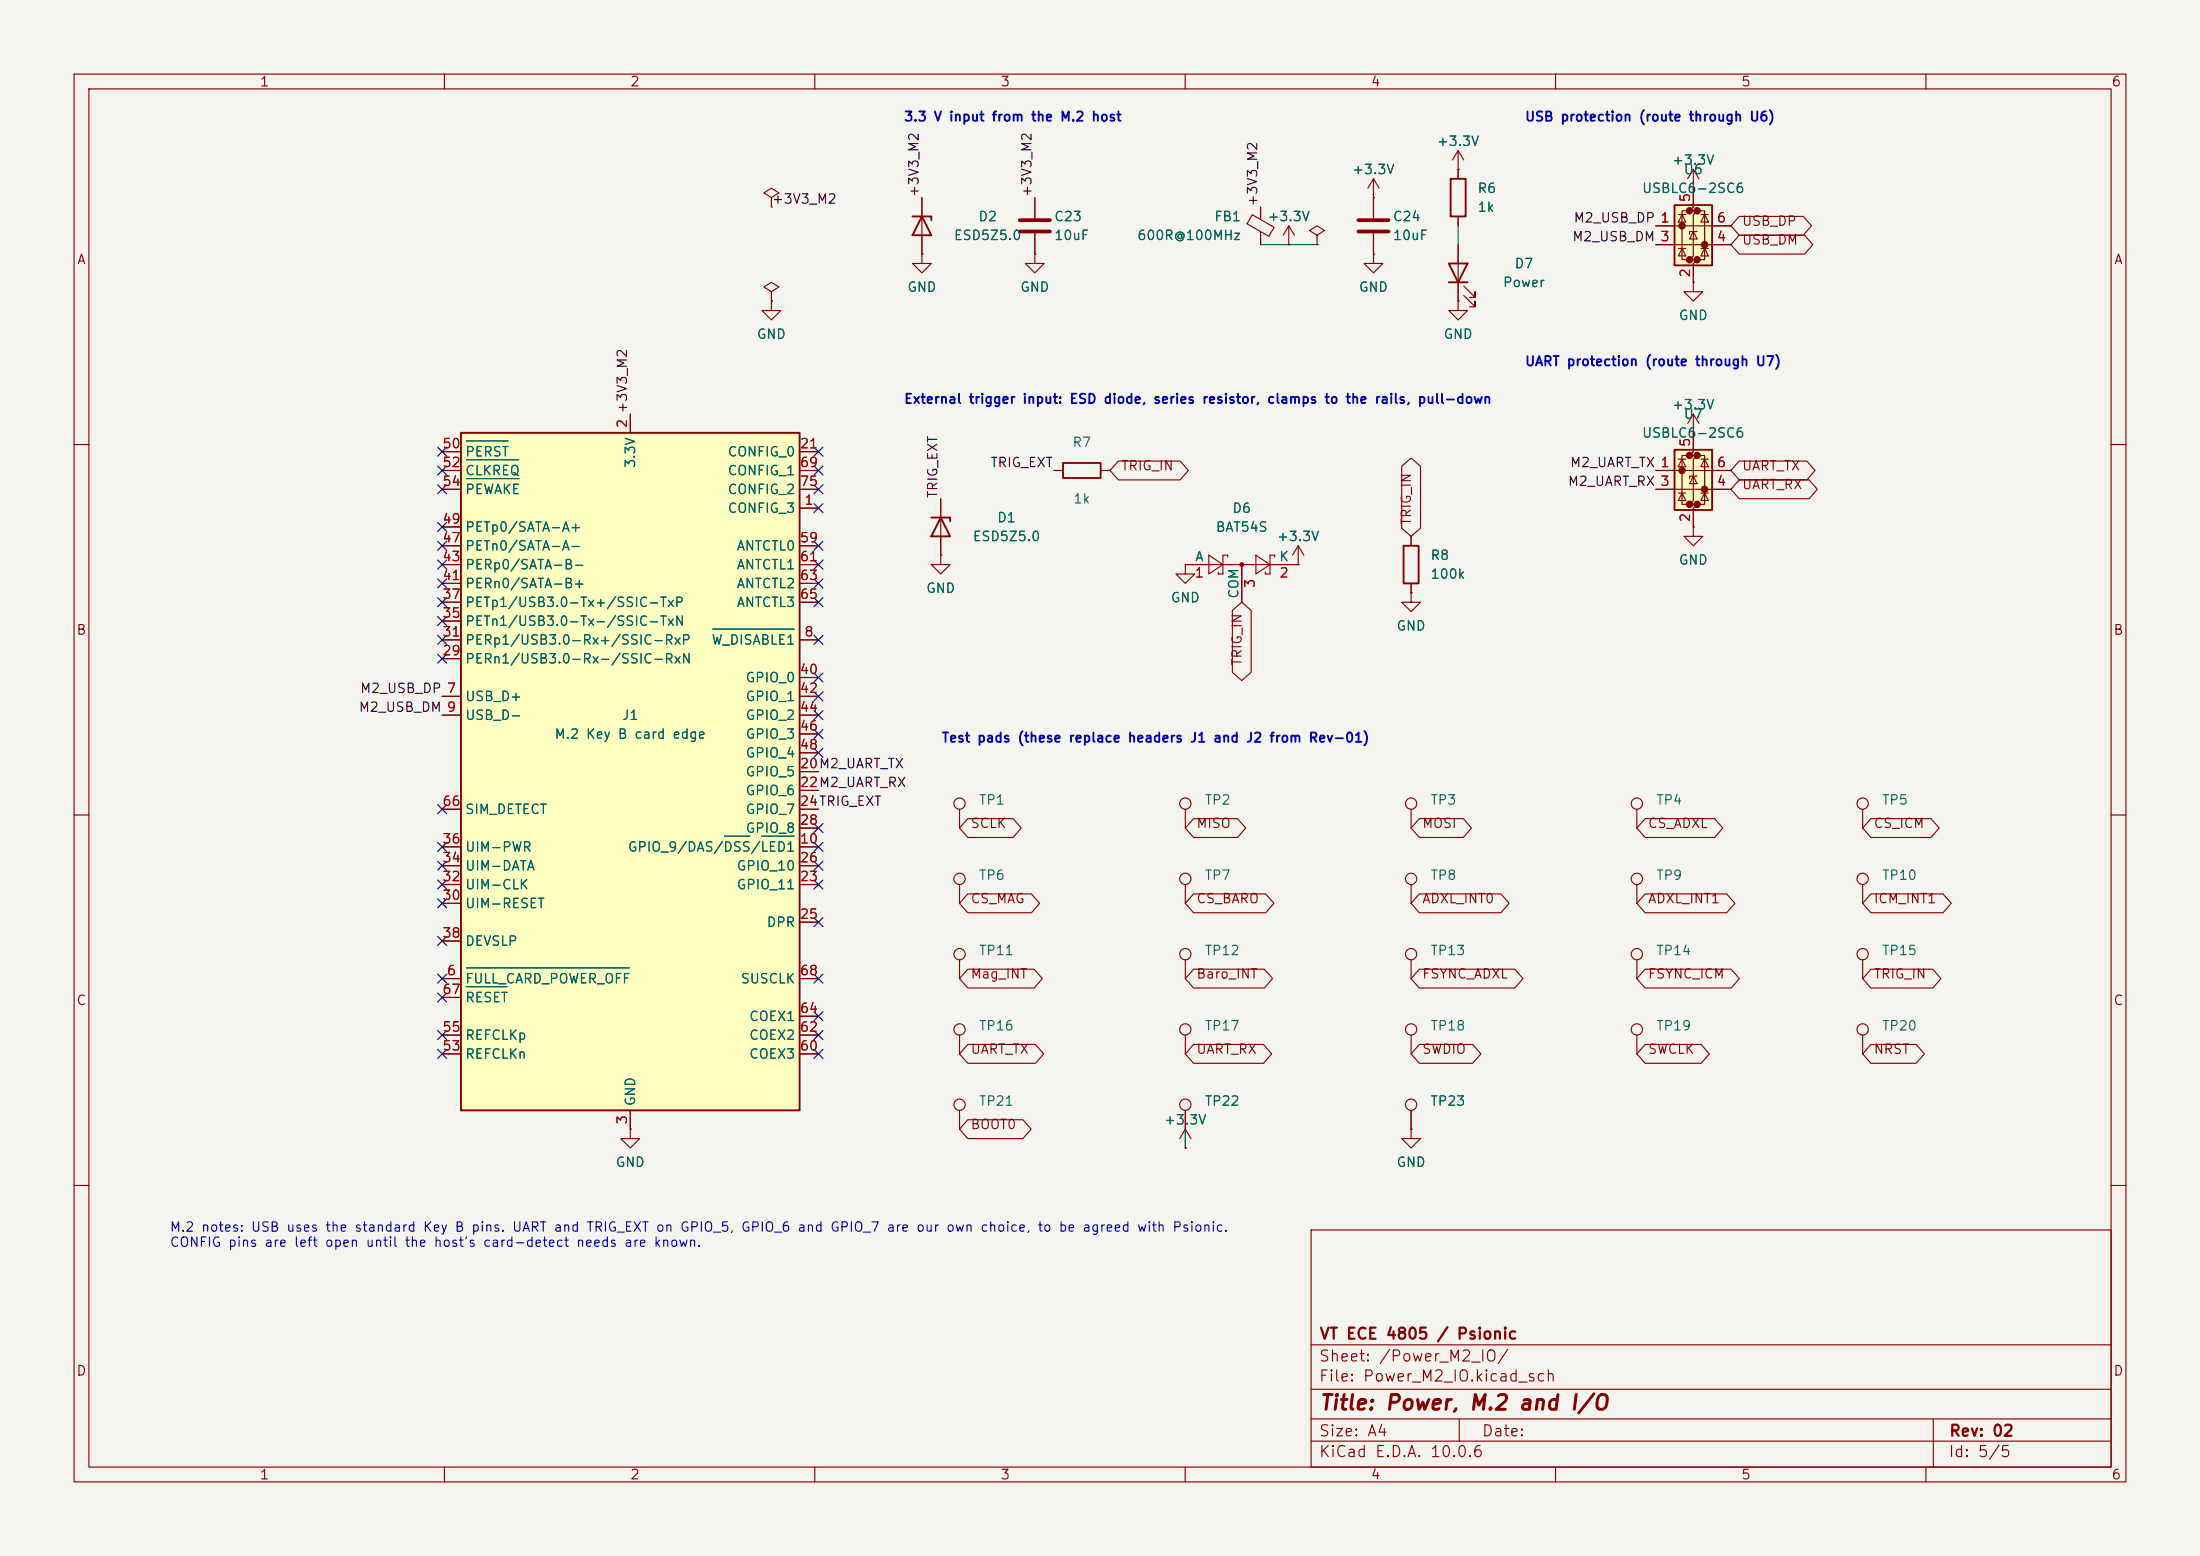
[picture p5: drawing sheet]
<svg xmlns="http://www.w3.org/2000/svg" width="297mm" height="210mm" viewBox="0 0 297 210" stroke-linecap="round" stroke-linejoin="round" font-family="sans-serif">
<path d="M0 0h297v210h-297z" fill="#f5f4ef" stroke="#f5f4ef" stroke-width=".14"/>
<g fill="none" stroke="#840000" stroke-width=".15">
<path d="M10 10h277v190h-277zM12 12h273v186h-273zM60 10v2M110 10v2M160 10v2M210 10v2M260 10v2M185.4 26.7h.1M185.4 34.3v1.3h1.3l-1.3 1.2-1.3-1.2h1.3M185.4 34.3h.1M185.4 24.1l-.7 1.3M185.4 24.1l.8 1.3"/>
<path d="M185.4 24.1v5.4M185.4 31.5v2.8M196.8 22.9h.1M196.8 20.3l-.7 1.3M196.8 20.3l.8 1.3M196.8 20.3v2.6M196.8 40.6v1.3h1.3l-1.3 1.3-1.2-1.3h1.2M196.8 40.6h.1M10 60h2M127 74.9v1.3h1.3l-1.3 1.3-1.3-1.3h1.3M127 74.9h.1M127 67.3v7.6"/>
<path d="M160 76.2v1.3h1.3l-1.3 1.2-1.3-1.2h1.3M160 76.2h.1M160 76.2h15.3M163.2 74.9l1.9 1.3-1.9 1.3zM165.7 75.2v-.3h-.6v2.6h-.6v-.3M167.6 76.2v5.1M169.5 74.9l1.9 1.3-1.9 1.3zM172.1 75.2v-.3h-.7v2.6h-.6v-.3M175.3 76.2h.1M175.3 73.7l-.8 1.2M175.3 73.7l.7 1.2M175.3 73.7v2.5"/>
<path d="M190.5 72.4v1.3M190.5 78.7v1.3M228.6 71.1v1.3h1.3l-1.3 1.3-1.3-1.3h1.3M228.6 71.1h.1M285 60h2M10 110h2M129.5 119.4v2.5M285 110h2M129.5 129.5v2.6M160 139.7v2.5M160 149.9v2.5M10 160h2"/>
<path d="M177 166h108v32h-108zM285 160h2M60 198v2M110 198v2M160 198v2M177 194.5h108M177 191.5h108M177 187.5h108M177 181.5h108M197 191.5v3M210 198v2M260 198v2"/>
<path d="M261 191.5v6.5"/>
<circle cx="129.5" cy="118.6" r=".76"/>
<circle cx="129.5" cy="128.8" r=".76"/>
<circle cx="160" cy="138.9" r=".76"/>
<circle cx="160" cy="149.1" r=".76"/>
</g>
<path d="M125.7 69.9h2.6v.5M127 69.9l1.3 2.5h-2.6zM189.5 73.7h2v5h-2z" fill="none" stroke="#840000" stroke-width=".25"/>
<path d="M183.4 29.7h4.1M183.4 31.2h4.1" fill="none" stroke="#840000" stroke-width=".51"/>
<circle cx="167.6" cy="76.2" r=".25" fill="#840000" stroke="#840000" stroke-width=".15"/>
<path d="M226.1 60.7h5v8.1h-5z" fill="#ffffc2"/>
<g fill="#840000" stroke="#840000" stroke-width=".51">
<circle cx="227.1" cy="63.5" r=".25"/>
<circle cx="228.1" cy="61.5" r=".25"/>
<circle cx="228.1" cy="68.1" r=".25"/>
<circle cx="229.1" cy="61.5" r=".25"/>
<circle cx="229.1" cy="68.1" r=".25"/>
<circle cx="230.1" cy="66" r=".25"/>
</g>
<g fill="none" stroke="#840000" stroke-width=".15">
<path d="M104.1 26.7l1.1-.7-1.1-.6-1 .6 1 .7v1.2M104.1 27.9h.1M104.1 39.4l1.1-.7-1.1-.6-1 .6 1 .7v1.2M104.1 40.6h.1M228.6 55.9v5.1l-.5 .5h1l-.5 .5v5.6l-.5 .5h1l-.5 .5v2.5M228.6 58.4h.1M228.6 55.9l-.8 1.3M228.6 55.9l.8 1.3M223.5 63.5h10.2M223.5 66h10.2M226.6 66.5h1M226.6 62h1"/>
<path d="M227.1 62l.5 1h-1zM227.1 66.5l.5 1.1h-1zM228.1 61.5h-1v6.6h1M228.6 64.3l.5 1h-1zM229.1 64.3h-1v.3M229.1 61.5h1v6.6h-1M229.6 66.5h1M229.6 62h1M230.1 62l.5 1h-1zM230.1 66.5l.5 1.1h-1zM190.5 80v1.3h1.3l-1.3 1.3-1.3-1.3h1.3M190.5 80h.1"/>
<path d="M251.5 129.5v2.6M251.5 139.7v2.5"/>
<circle cx="251.5" cy="138.9" r=".76"/>
<circle cx="251.5" cy="128.8" r=".76"/>
</g>
<path d="M226.1 60.7h5v8.1h-5z" fill="none" stroke="#840000" stroke-width=".25"/>
<path d="M62.2 58.4h45.7v91.5h-45.7z" fill="#ffffc2"/>
<path d="M123.2 29.2h2.5v.5M124.5 29.2l1.2 2.6h-2.5zM62.2 58.4h45.7v91.5h-45.7z" fill="none" stroke="#840000" stroke-width=".25"/>
<g fill="none" stroke="#840000" stroke-width=".15">
<path d="M124.5 34.3v1.3h1.2l-1.2 1.2-1.3-1.2h1.3M124.5 34.3h.1M124.5 26.7v7.6M139.7 34.3v1.3h1.3l-1.3 1.2-1.3-1.2h1.3M139.7 34.3h.1M139.7 26.7v2.8M139.7 31.5v2.8M228.6 38.1v1.3h1.3l-1.3 1.2-1.3-1.2h1.3M228.6 38.1h.1M85.1 55.9v2.5M59.7 61h2.5M59.7 78.7h2.5"/>
<path d="M59.7 76.2h2.5M59.7 73.7h2.5M59.7 71.1h2.5M59.7 63.5h2.5M59.7 66h2.5M107.9 68.6h2.6M107.9 61h2.6M107.9 78.7h2.6M107.9 76.2h2.6M107.9 73.7h2.6M107.9 63.5h2.6M107.9 66h2.6"/>
<path d="M59.7 94h2.5M59.7 86.4h2.5M59.7 96.5h2.5M59.7 88.9h2.5M59.7 83.8h2.5M59.7 81.3h2.5M107.9 94h2.6M107.9 86.4h2.6M107.9 96.5h2.6M107.9 81.3h2.6M107.9 91.4h2.6M107.9 99.1h2.6"/>
<path d="M59.7 114.3h2.5M59.7 119.4h2.5M59.7 109.2h2.5M59.7 116.8h2.5M107.9 114.3h2.6M107.9 104.1h2.6M107.9 106.7h2.6M107.9 119.4h2.6M107.9 109.2h2.6M107.9 116.8h2.6M107.9 111.8h2.6M107.9 101.6h2.6"/>
<path d="M251.5 109.2v2.6M251.5 119.4v2.5M59.7 132.1h2.5M59.7 121.9h2.5M59.7 127h2.5M59.7 139.7h2.5M59.7 134.6h2.5M107.9 132.1h2.6M107.9 124.5h2.6M107.9 139.7h2.6M107.9 137.2h2.6M160 129.5v2.6"/>
<path d="M59.7 142.2h2.5M85.1 149.9v2.5M107.9 142.2h2.6"/>
<circle cx="251.5" cy="108.5" r=".76"/>
<circle cx="251.5" cy="118.6" r=".76"/>
<circle cx="160" cy="128.8" r=".76"/>
</g>
<path d="M63 59.5h5.6M63 62.1h7M63 64.6h7.1M96.2 84.9h11M97.8 112.9h3.4M102.8 112.9h4.4M63 130.6h22M63 133.2h5.5" fill="none" stroke="#006464" stroke-width=".15"/>
<path d="M137.7 29.7h4M137.7 31.2h4" fill="none" stroke="#840000" stroke-width=".51"/>
<path d="M226.1 27.7h5v8.1h-5z" fill="#ffffc2"/>
<g fill="#840000" stroke="#840000" stroke-width=".51">
<circle cx="227.1" cy="30.5" r=".25"/>
<circle cx="228.1" cy="28.4" r=".25"/>
<circle cx="228.1" cy="35.1" r=".25"/>
<circle cx="229.1" cy="28.4" r=".25"/>
<circle cx="229.1" cy="35.1" r=".25"/>
<circle cx="230.1" cy="33" r=".25"/>
</g>
<g fill="none" stroke="#840000" stroke-width=".15">
<path d="M124.5 34.3h.1M124.5 26.7v2.5M124.5 31.8v2.5M139.7 34.3h.1M139.7 26.7v2.8M139.7 31.5v2.8M169.1 29l2.9 1.7-.7 1.2-2.9-1.7zM170.2 27.9v1.7M170.2 31.3v1.7M174 33h.1M174 30.5l-.8 1.3M174 30.5l.8 1.3"/>
<path d="M174 30.5v2.5M177.8 31.8l1-.7-1-.6-1 .6 1 .7v1.2M177.8 33h.1M185.4 34.3h.1M185.4 26.7h.1M185.4 26.7v2.8M185.4 31.5v2.8M196.8 22.9h.1M196.8 22.9v1.2M196.8 29.2v1.3M196.8 33v7.6M197.6 39.9l1.5 1.5v-.8v.8h-.7"/>
<path d="M197.6 38.6l1.5 1.5v-.7v.7h-.7M223.5 30.5h10.2M223.5 33h10.2M226.6 33.5h1M226.6 29h1M227.1 29l.5 1h-1zM227.1 33.5l.5 1h-1zM228.1 28.4h-1v6.7h1M228.6 22.9v5l-.5 .5h1l-.5 .6v5.5l-.5 .6h1l-.5 .5v2.5M228.6 31.2l.5 1.1h-1zM228.6 25.4h.1M228.6 38.1h.1"/>
<path d="M228.6 22.9l-.8 1.2M228.6 22.9l.8 1.2M229.1 31.2h-1v.4M229.1 28.4h1v6.7h-1M229.6 33.5h1M229.6 29h1M230.1 29l.5 1h-1zM230.1 33.5l.5 1h-1zM234.8 29.2h8.6l1.2 1.3-1.2 1.3h-8.6l-1.1-1.3zM234.8 31.7h8.8l1.1 1.3-1.1 1.3h-8.8l-1.1-1.3zM85.1 55.9v2.5M104.1 40.6v1.3h1.3l-1.3 1.3-1.2-1.3h1.2"/>
<path d="M104.1 40.6h.1M196.8 40.6h.1M228.6 58.4h.1M228.6 58.4v2.6M59.7 63.5h2.5M59.7 61h2.5M59.7 78.7h2.5M59.7 76.2h2.5M59.7 73.7h2.5M59.7 71.1h2.5M59.7 66h2.5M107.9 63.5h2.6"/>
<path d="M107.9 68.6h2.6M107.9 61h2.6M107.9 78.7h2.6M107.9 76.2h2.6M107.9 73.7h2.6M107.9 66h2.6M127 74.9h.1M127 67.3v2.6M127 72.4v2.5M142.2 63.5h1.3M148.6 63.5h1.3M151 62.2h8.3l1.1 1.3-1.1 1.3h-8.3l-1.1-1.3z"/>
<path d="M160 76.2h.1M160 76.2h3.8M167.6 76.2v5.1M171.4 76.2h3.9M175.3 76.2h.1M189.2 62.9l1.3-1.1 1.3 1.1v8.4l-1.3 1.1-1.3-1.1zM190.5 72.4v1.3M190.5 78.7v1.3M223.5 63.5h2.6M223.5 66h2.6M228.6 71.1h.1M228.6 68.6v2.5"/>
<path d="M231.1 63.5h2.6M231.1 66h2.6M234.8 64.8h9.4l1.1 1.2-1.1 1.3h-9.4l-1.1-1.3zM234.8 62.2h9.1l1.1 1.3-1.1 1.3h-9.1l-1.1-1.3zM59.7 94h2.5M59.7 86.4h2.5M59.7 96.5h2.5M59.7 88.9h2.5M59.7 83.8h2.5M59.7 81.3h2.5M107.9 94h2.6M107.9 86.4h2.6"/>
<path d="M107.9 96.5h2.6M107.9 81.3h2.6M107.9 91.4h2.6M107.9 99.1h2.6M166.4 82.4l1.2-1.1 1.3 1.1v8.3l-1.3 1.2-1.2-1.2zM190.5 80h.1M59.7 114.3h2.5M59.7 119.4h2.5M59.7 109.2h2.5M59.7 116.8h2.5M107.9 114.3h2.6M107.9 104.1h2.6"/>
<path d="M107.9 106.7h2.6M107.9 119.4h2.6M107.9 109.2h2.6M107.9 116.8h2.6M107.9 111.8h2.6M107.9 101.6h2.6M129.5 109.2v2.6M130.7 110.5h6.1l1.1 1.3-1.1 1.2h-6.1l-1.2-1.2zM160 109.2v2.6M160 119.4v2.5M161.1 110.5h6l1.1 1.3-1.1 1.2h-6l-1.1-1.2zM190.5 109.2v2.6"/>
<path d="M190.5 119.4v2.5M191.6 110.5h5.9l1.2 1.3-1.2 1.2h-5.9l-1.1-1.2zM221 109.2v2.6M221 119.4v2.5M222.1 110.5h9.4l1.1 1.3-1.1 1.2h-9.4l-1.1-1.2zM252.6 110.5h8.1l1.1 1.3-1.1 1.2h-8.1l-1.1-1.2zM59.7 132.1h2.5M59.7 121.9h2.5M59.7 127h2.5M59.7 139.7h2.5M59.7 134.6h2.5M107.9 132.1h2.6"/>
<path d="M107.9 124.5h2.6M107.9 139.7h2.6M107.9 137.2h2.6M129.5 139.7v2.5M130.7 130.8h8.9l1.1 1.3-1.1 1.3h-8.9l-1.2-1.3zM130.7 120.6h8.5l1.2 1.3-1.2 1.3h-8.5l-1.2-1.3zM161.1 130.8h9.6l1.1 1.3-1.1 1.3h-9.6l-1.1-1.3zM161.1 120.6h9.8l1.1 1.3-1.1 1.3h-9.8l-1.1-1.3zM190.5 129.5v2.6M190.5 139.7v2.5M191.6 130.8h12.9l1.1 1.3-1.1 1.3h-12.9l-1.1-1.3zM191.6 120.6h11l1.1 1.3-1.1 1.3h-11l-1.1-1.3z"/>
<path d="M221 129.5v2.6M221 139.7v2.5M222.1 130.8h11.6l1.1 1.3-1.1 1.3h-11.6l-1.1-1.3zM222.1 120.6h11l1.1 1.3-1.1 1.3h-11l-1.1-1.3zM252.6 130.8h8.3l1.1 1.3-1.1 1.3h-8.3l-1.1-1.3zM252.6 120.6h9.7l1.1 1.3-1.1 1.3h-9.7l-1.1-1.3zM59.7 142.2h2.5M85.1 152.4v1.3h1.3l-1.3 1.2-1.3-1.2h1.3M85.1 152.4h.1M85.1 149.9v2.5M107.9 142.2h2.6M129.5 149.9v2.5"/>
<path d="M130.7 141h9.1l1.1 1.2-1.1 1.3h-9.1l-1.2-1.3zM130.7 151.1h7.4l1.1 1.3-1.1 1.3h-7.4l-1.2-1.3zM159.3 153.7l.7-1.3 .8 1.3M160 154.9h.1M160 149.9v5M161.1 141h9.5l1.1 1.2-1.1 1.3h-9.5l-1.1-1.3zM190.5 152.4v1.3h1.3l-1.3 1.2-1.3-1.2h1.3M190.5 152.4h.1M190.5 149.9v2.5M191.6 141h7.2l1.1 1.2-1.1 1.3h-7.2l-1.1-1.3zM222.1 141h7.6l1.1 1.2-1.1 1.3h-7.6l-1.1-1.3zM252.6 141h6.1l1.1 1.2-1.1 1.3h-6.1l-1.1-1.3z"/>
<circle cx="129.5" cy="108.5" r=".76"/>
<circle cx="160" cy="108.5" r=".76"/>
<circle cx="160" cy="118.6" r=".76"/>
<circle cx="190.5" cy="108.5" r=".76"/>
<circle cx="190.5" cy="118.6" r=".76"/>
<circle cx="221" cy="118.6" r=".76"/>
<circle cx="221" cy="108.5" r=".76"/>
<circle cx="129.5" cy="138.9" r=".76"/>
<circle cx="190.5" cy="128.8" r=".76"/>
<circle cx="190.5" cy="138.9" r=".76"/>
<circle cx="221" cy="128.8" r=".76"/>
<circle cx="221" cy="138.9" r=".76"/>
<circle cx="129.5" cy="149.1" r=".76"/>
<circle cx="190.5" cy="149.1" r=".76"/>
</g>
<path d="M195.6 35.6h2.5l-1.3 2.5zM195.6 38.1h2.5M195.8 24.1h2.1v5.1h-2.1zM226.1 27.7h5v8.1h-5zM143.5 62.5h5.1v2h-5.1z" fill="none" stroke="#840000" stroke-width=".25"/>
<path d="M170.2 33h7.6M196.8 30.5v2.5M160 152.4v2.5" fill="none" stroke="#009600" stroke-width=".15"/>
<g fill="none" stroke="#000084" stroke-width=".15">
<path d="M59.1 65.4l1.2 1.2M59.1 62.9l1.2 1.2M59.1 60.4l1.2 1.2M59.1 70.5l1.2 1.2M59.1 73.1l1.2 1.2M59.1 75.6l1.2 1.2M59.1 78.1l1.2 1.2M60.3 65.4l-1.2 1.2M60.3 62.9l-1.2 1.2M60.3 60.4l-1.2 1.2M60.3 70.5l-1.2 1.2M60.3 73.1l-1.2 1.2"/>
<path d="M60.3 75.6l-1.2 1.2M60.3 78.1l-1.2 1.2M109.9 78.1l1.2 1.2M109.9 75.6l1.2 1.2M109.9 65.4l1.2 1.2M109.9 62.9l1.2 1.2M109.9 60.4l1.2 1.2M109.9 68l1.2 1.2M109.9 73.1l1.2 1.2M111.1 78.1l-1.2 1.2M111.1 75.6l-1.2 1.2M111.1 65.4l-1.2 1.2"/>
<path d="M111.1 62.9l-1.2 1.2M111.1 60.4l-1.2 1.2M111.1 68l-1.2 1.2M111.1 73.1l-1.2 1.2M59.1 80.7l1.2 1.2M59.1 83.2l1.2 1.2M59.1 85.8l1.2 1.2M59.1 88.3l1.2 1.2M60.3 80.7l-1.2 1.2M60.3 83.2l-1.2 1.2M60.3 85.8l-1.2 1.2M60.3 88.3l-1.2 1.2"/>
<path d="M109.9 80.7l1.2 1.2M109.9 85.8l1.2 1.2M109.9 98.5l1.2 1.2M109.9 95.9l1.2 1.2M109.9 93.4l1.2 1.2M109.9 90.8l1.2 1.2M111.1 80.7l-1.2 1.2M111.1 85.8l-1.2 1.2M111.1 98.5l-1.2 1.2M111.1 95.9l-1.2 1.2M111.1 93.4l-1.2 1.2M111.1 90.8l-1.2 1.2"/>
<path d="M59.1 118.8l1.2 1.2M59.1 108.6l1.2 1.2M59.1 116.2l1.2 1.2M59.1 113.7l1.2 1.2M60.3 118.8l-1.2 1.2M60.3 108.6l-1.2 1.2M60.3 113.7l-1.2 1.2M60.3 116.2l-1.2 1.2M109.9 111.2l1.2 1.2M109.9 116.2l1.2 1.2M109.9 118.8l1.2 1.2M109.9 113.7l1.2 1.2"/>
<path d="M109.9 101l1.2 1.2M111.1 111.2l-1.2 1.2M111.1 116.2l-1.2 1.2M111.1 118.8l-1.2 1.2M111.1 113.7l-1.2 1.2M111.1 101l-1.2 1.2M59.1 121.3l1.2 1.2M59.1 139.1l1.2 1.2M59.1 126.4l1.2 1.2M59.1 131.5l1.2 1.2M59.1 134l1.2 1.2M60.3 121.3l-1.2 1.2"/>
<path d="M60.3 131.5l-1.2 1.2M60.3 139.1l-1.2 1.2M60.3 126.4l-1.2 1.2M60.3 134l-1.2 1.2M109.9 131.5l1.2 1.2M109.9 136.6l1.2 1.2M109.9 139.1l1.2 1.2M109.9 123.9l1.2 1.2M111.1 131.5l-1.2 1.2M111.1 136.6l-1.2 1.2M111.1 139.1l-1.2 1.2M111.1 123.9l-1.2 1.2"/>
<path d="M59.1 141.6l1.2 1.2M60.3 141.6l-1.2 1.2M109.9 141.6l1.2 1.2M111.1 141.6l-1.2 1.2"/>
</g>
<path d="M63 59.5h5.6M63 62.1h7M63 64.6h7.1M96.2 84.9h11M97.8 112.9h3.4M102.8 112.9h4.4M63 130.6h22M63 133.2h5.5" fill="none" stroke="#006464" stroke-width=".15"/>
<text font-size="2" fill="#840000" x="178" y="190.8">Title: Power, M.2 and I/O</text>
<g font-size="1.5" fill="#840000">
<text x="178" y="184.1">Sheet: /Power_M2_IO/</text>
<text x="178" y="181.1">VT ECE 4805 / Psionic</text>
<text x="178" y="186.8">File: Power_M2_IO.kicad_sch</text>
<text x="178" y="197">KiCad E.D.A. 10.0.6</text>
<text x="178" y="194.2">Size: A4</text>
<text x="200" y="194.2">Date:</text>
<text x="263" y="197">Id: 5/5</text>
<text x="263" y="194.2">Rev: 02</text>
</g>
<g font-size="1.3" fill="#840000">
<text x="35" y="12">1</text>
<text x="85" y="12">2</text>
<text x="135" y="12">3</text>
<text x="185" y="12">4</text>
<text x="235" y="12">5</text>
<text x="285" y="12">6</text>
<text x="10.3" y="36">A</text>
<text x="235.1" y="30.8">USB_DP</text>
<text x="235.1" y="33.3">USB_DM</text>
<text x="285.3" y="36">A</text>
<text x="151.3" y="63.8">TRIG_IN</text>
<text x="235.1" y="63.8">UART_TX</text>
<text x="190.8" y="71" transform="rotate(-90 190.8 71)">TRIG_IN</text>
<text x="235.1" y="66.4">UART_RX</text>
<text x="10.2" y="86">B</text>
<text x="168" y="90" transform="rotate(-90 168 90)">TRIG_IN</text>
<text x="285.2" y="86">B</text>
<text x="130.9" y="112.1">SCLK</text>
<text x="161.4" y="112.1">MISO</text>
<text x="191.9" y="112.1">MOSI</text>
<text x="222.4" y="112.1">CS_ADXL</text>
<text x="252.9" y="112.1">CS_ICM</text>
<text x="130.9" y="122.2">CS_MAG</text>
<text x="161.4" y="122.2">CS_BARO</text>
<text x="191.9" y="122.2">ADXL_INT0</text>
<text x="222.4" y="122.2">ADXL_INT1</text>
<text x="252.9" y="122.2">ICM_INT1</text>
<text x="10.2" y="136">C</text>
<text x="130.9" y="132.4">Mag_INT</text>
<text x="161.4" y="132.4">Baro_INT</text>
<text x="191.9" y="132.4">FSYNC_ADXL</text>
<text x="222.4" y="132.4">FSYNC_ICM</text>
<text x="252.9" y="132.4">TRIG_IN</text>
<text x="285.2" y="136">C</text>
<text x="130.9" y="142.6">UART_TX</text>
<text x="161.4" y="142.6">UART_RX</text>
<text x="191.9" y="142.6">SWDIO</text>
<text x="222.4" y="142.6">SWCLK</text>
<text x="252.9" y="142.6">NRST</text>
<text x="130.9" y="152.7">BOOT0</text>
<text x="10.2" y="186">D</text>
<text x="285.2" y="186">D</text>
<text x="35" y="200">1</text>
<text x="85" y="200">2</text>
<text x="135" y="200">3</text>
<text x="185" y="200">4</text>
<text x="235" y="200">5</text>
<text x="285" y="200">6</text>
</g>
<g font-size="1.3" fill="#0000c2">
<text x="122" y="16.7">3.3 V input from the M.2 host</text>
<text x="205.8" y="16.7">USB protection (route through U6)</text>
<text x="205.8" y="49.7">UART protection (route through U7)</text>
<text x="122" y="54.8">External trigger input: ESD diode, series resistor, clamps to the rails, pull-down</text>
<text x="127" y="100.5">Test pads (these replace headers J1 and J2 from Rev-01)</text>
<text x="22.8" y="166.6">M.2 notes: USB uses the standard Key B pins. UART and TRIG_EXT on GPIO_5, GPIO_6 and GPIO_7 are our own choice, to be agreed with Psionic.</text>
<text x="22.8" y="168.6">CONFIG pins are left open until the host's card-detect needs are known.</text>
</g>
<g font-size="1.3" fill="#006464">
<text x="182.5" y="23.8">+3.3V</text>
<text x="193.9" y="20">+3.3V</text>
<text x="225.6" y="22.6">+3.3V</text>
<text x="227.2" y="23.8">U6</text>
<text x="199.4" y="26.4">R6</text>
<text x="199.4" y="28.9">1k</text>
<text x="221.6" y="26.4">USBLC6-2SC6</text>
<text x="128.7" y="32.7">ESD5Z5.0</text>
<text x="132" y="30.2">D2</text>
<text x="142.2" y="30.2">C23</text>
<text x="142.2" y="32.7">10uF</text>
<text x="153.4" y="32.7">600R@100MHz</text>
<text x="163.8" y="30.2">FB1</text>
<text x="171" y="30.2">+3.3V</text>
<text x="187.9" y="30.2">C24</text>
<text x="187.9" y="32.7">10uF</text>
<text x="122.4" y="39.7">GND</text>
<text x="137.6" y="39.7">GND</text>
<text x="183.4" y="39.7">GND</text>
<text x="202.8" y="39.1">Power</text>
<text x="204.4" y="36.5">D7</text>
<text x="102.1" y="46.1">GND</text>
<text x="194.8" y="46.1">GND</text>
<text x="226.5" y="43.5">GND</text>
<text x="221.6" y="59.4">USBLC6-2SC6</text>
<text x="225.6" y="55.6">+3.3V</text>
<text x="227.2" y="56.8">U7</text>
<text x="62.7" y="61.9">PERST</text>
<text x="62.7" y="64.5">CLKREQ</text>
<text x="86.1" y="63.3" transform="rotate(-90 86.1 63.3)">3.3V</text>
<text x="98.1" y="61.9">CONFIG_0</text>
<text x="98.1" y="64.5">CONFIG_1</text>
<text x="144.7" y="60.7">R7</text>
<text x="62.7" y="67">PEWAKE</text>
<text x="98.1" y="69.5">CONFIG_3</text>
<text x="98.1" y="67">CONFIG_2</text>
<text x="134.5" y="70.8">D1</text>
<text x="144.8" y="68.3">1k</text>
<text x="166.3" y="69.5">D6</text>
<text x="62.7" y="77.2">PERp0/SATA-B-</text>
<text x="62.7" y="74.6">PETn0/SATA-A-</text>
<text x="62.7" y="72.1">PETp0/SATA-A+</text>
<text x="99.4" y="74.6">ANTCTL0</text>
<text x="99.4" y="77.2">ANTCTL1</text>
<text x="131.2" y="73.4">ESD5Z5.0</text>
<text x="161.3" y="76.1">A</text>
<text x="164" y="72.1">BAT54S</text>
<text x="172.3" y="73.4">+3.3V</text>
<text x="172.6" y="76.1">K</text>
<text x="193" y="75.9">R8</text>
<text x="226.5" y="76.5">GND</text>
<text x="62.7" y="82.2">PETp1/USB3.0-Tx+/SSIC-TxP</text>
<text x="62.7" y="79.7">PERn0/SATA-B+</text>
<text x="99.4" y="79.7">ANTCTL2</text>
<text x="99.4" y="82.2">ANTCTL3</text>
<text x="124.9" y="80.3">GND</text>
<text x="158" y="81.6">GND</text>
<text x="167.5" y="80.9" transform="rotate(-90 167.5 80.9)">COM</text>
<text x="193" y="78.4">100k</text>
<text x="62.7" y="89.9">PERn1/USB3.0-Rx-/SSIC-RxN</text>
<text x="62.7" y="87.3">PERp1/USB3.0-Rx+/SSIC-RxP</text>
<text x="62.7" y="84.8">PETn1/USB3.0-Tx-/SSIC-TxN</text>
<text x="96" y="87.3">W_DISABLE1</text>
<text x="188.4" y="85.4">GND</text>
<text x="62.7" y="94.9">USB_D+</text>
<text x="100.6" y="92.4">GPIO_0</text>
<text x="100.6" y="94.9">GPIO_1</text>
<text x="62.7" y="97.5">USB_D-</text>
<text x="74.8" y="100">M.2 Key B card edge</text>
<text x="83.9" y="97.5">J1</text>
<text x="100.6" y="97.5">GPIO_2</text>
<text x="100.6" y="100">GPIO_3</text>
<text x="100.6" y="105.1">GPIO_5</text>
<text x="100.6" y="107.6">GPIO_6</text>
<text x="100.6" y="102.6">GPIO_4</text>
<text x="62.7" y="110.2">SIM_DETECT</text>
<text x="100.6" y="110.2">GPIO_7</text>
<text x="100.6" y="112.7">GPIO_8</text>
<text x="132.1" y="108.9">TP1</text>
<text x="162.5" y="108.9">TP2</text>
<text x="193" y="108.9">TP3</text>
<text x="223.5" y="108.9">TP4</text>
<text x="254" y="108.9">TP5</text>
<text x="62.7" y="117.8">UIM-DATA</text>
<text x="62.7" y="115.3">UIM-PWR</text>
<text x="84.7" y="115.3">GPIO_9/DAS/DSS/LED1</text>
<text x="99.4" y="117.8">GPIO_10</text>
<text x="132.1" y="119.1">TP6</text>
<text x="162.5" y="119.1">TP7</text>
<text x="193" y="119.1">TP8</text>
<text x="223.5" y="119.1">TP9</text>
<text x="254" y="119.1">TP10</text>
<text x="62.7" y="122.9">UIM-RESET</text>
<text x="62.7" y="120.3">UIM-CLK</text>
<text x="99.4" y="120.3">GPIO_11</text>
<text x="103.4" y="125.4">DPR</text>
<text x="62.7" y="128">DEVSLP</text>
<text x="132.1" y="129.2">TP11</text>
<text x="162.5" y="129.2">TP12</text>
<text x="193" y="129.2">TP13</text>
<text x="223.5" y="129.2">TP14</text>
<text x="254" y="129.2">TP15</text>
<text x="62.7" y="133">FULL_CARD_POWER_OFF</text>
<text x="62.7" y="135.6">RESET</text>
<text x="99.9" y="133">SUSCLK</text>
<text x="62.7" y="143.2">REFCLKn</text>
<text x="62.7" y="140.7">REFCLKp</text>
<text x="101" y="143.2">COEX3</text>
<text x="101" y="140.7">COEX2</text>
<text x="101" y="138.1">COEX1</text>
<text x="132.1" y="139.4">TP16</text>
<text x="162.5" y="139.4">TP17</text>
<text x="193" y="139.4">TP18</text>
<text x="223.5" y="139.4">TP19</text>
<text x="254" y="139.4">TP20</text>
<text x="86.1" y="149.4" transform="rotate(-90 86.1 149.4)">GND</text>
<text x="132.1" y="149.6">TP21</text>
<text x="162.5" y="149.6">TP22</text>
<text x="193" y="149.6">TP23</text>
<text x="157.1" y="152.1">+3.3V</text>
<text x="83" y="157.8">GND</text>
<text x="188.4" y="157.8">GND</text>
</g>
<g font-size="1.3" fill="#0f0f0f">
<text x="104.1" y="27.8">+3V3_M2</text>
<text x="124.3" y="26.7" transform="rotate(-90 124.3 26.7)">+3V3_M2</text>
<text x="139.6" y="26.7" transform="rotate(-90 139.6 26.7)">+3V3_M2</text>
<text x="170.1" y="28" transform="rotate(-90 170.1 28)">+3V3_M2</text>
<text x="212.2" y="32.9">M2_USB_DM 3</text>
<text x="212.3" y="30.4">M2_USB_DP 1</text>
<text x="133.6" y="63.4">TRIG_EXT</text>
<text x="211.6" y="65.9">M2_UART_RX 3</text>
<text x="211.9" y="63.4">M2_UART_TX 1</text>
<text x="126.9" y="67.3" transform="rotate(-90 126.9 67.3)">TRIG_EXT</text>
<text x="48.5" y="93.9">M2_USB_DP 7</text>
<text x="48.3" y="96.4">M2_USB_DM 9</text>
</g>
<g font-size="1.3" fill="#a90000">
<text x="228.5" y="27.4" transform="rotate(-90 228.5 27.4)">5</text>
<text x="224.1" y="30.3">1</text>
<text x="224.1" y="32.9">3</text>
<text x="231.7" y="32.9">4</text>
<text x="231.7" y="30.3">6</text>
<text x="228.5" y="37.6" transform="rotate(-90 228.5 37.6)">2</text>
<text x="85" y="57.9" transform="rotate(-90 85 57.9)">2 +3V3_M2</text>
<text x="85" y="57.9" transform="rotate(-90 85 57.9)">2</text>
<text x="59.6" y="60.8">50</text>
<text x="59.6" y="63.4">52</text>
<text x="59.6" y="65.9">54</text>
<text x="107.9" y="60.8">21</text>
<text x="107.9" y="63.4">69</text>
<text x="107.9" y="65.9">75</text>
<text x="224.1" y="63.4">1</text>
<text x="224.1" y="65.9">3</text>
<text x="228.5" y="60.4" transform="rotate(-90 228.5 60.4)">5</text>
<text x="231.7" y="65.9">4</text>
<text x="231.7" y="63.4">6</text>
<text x="59.6" y="71">49</text>
<text x="108.5" y="68.4">1</text>
<text x="228.5" y="70.6" transform="rotate(-90 228.5 70.6)">2</text>
<text x="59.6" y="76.1">43</text>
<text x="59.6" y="73.5">47</text>
<text x="107.9" y="73.5">59</text>
<text x="107.9" y="76.1">61</text>
<text x="59.6" y="83.7">35</text>
<text x="59.6" y="81.1">37</text>
<text x="59.6" y="78.6">41</text>
<text x="107.9" y="78.6">63</text>
<text x="107.9" y="81.1">65</text>
<text x="161.2" y="78.3">1</text>
<text x="169.7" y="79.5" transform="rotate(-90 169.7 79.5)">3</text>
<text x="172.6" y="78.3">2</text>
<text x="59.6" y="88.8">29</text>
<text x="59.6" y="86.2">31</text>
<text x="108.5" y="86.2">8</text>
<text x="60.2" y="93.8">7</text>
<text x="107.9" y="91.3">40</text>
<text x="107.9" y="93.8">42</text>
<text x="60.2" y="96.4">9</text>
<text x="107.9" y="96.4">44</text>
<text x="107.9" y="98.9">46</text>
<text x="107.9" y="101.5">48</text>
<text x="107.9" y="104">20M2_UART_TX</text>
<text x="107.9" y="106.5">22M2_UART_RX</text>
<text x="107.9" y="104">20</text>
<text x="107.9" y="106.5">22</text>
<text x="59.6" y="109.1">66</text>
<text x="107.9" y="109.1">24TRIG_EXT</text>
<text x="107.9" y="111.6">28</text>
<text x="107.9" y="109.1">24</text>
<text x="59.6" y="119.2">32</text>
<text x="59.6" y="116.7">34</text>
<text x="59.6" y="114.2">36</text>
<text x="107.9" y="114.2">10</text>
<text x="107.9" y="119.2">23</text>
<text x="107.9" y="116.7">26</text>
<text x="59.6" y="121.8">30</text>
<text x="107.9" y="124.3">25</text>
<text x="59.6" y="126.9">38</text>
<text x="60.2" y="131.9">6</text>
<text x="107.9" y="131.9">68</text>
<text x="59.6" y="134.5">67</text>
<text x="107.9" y="137">64</text>
<text x="59.6" y="142.1">53</text>
<text x="59.6" y="139.6">55</text>
<text x="107.9" y="142.1">60</text>
<text x="107.9" y="139.6">62</text>
<text x="85" y="151.9" transform="rotate(-90 85 151.9)">3</text>
</g>
</svg>
